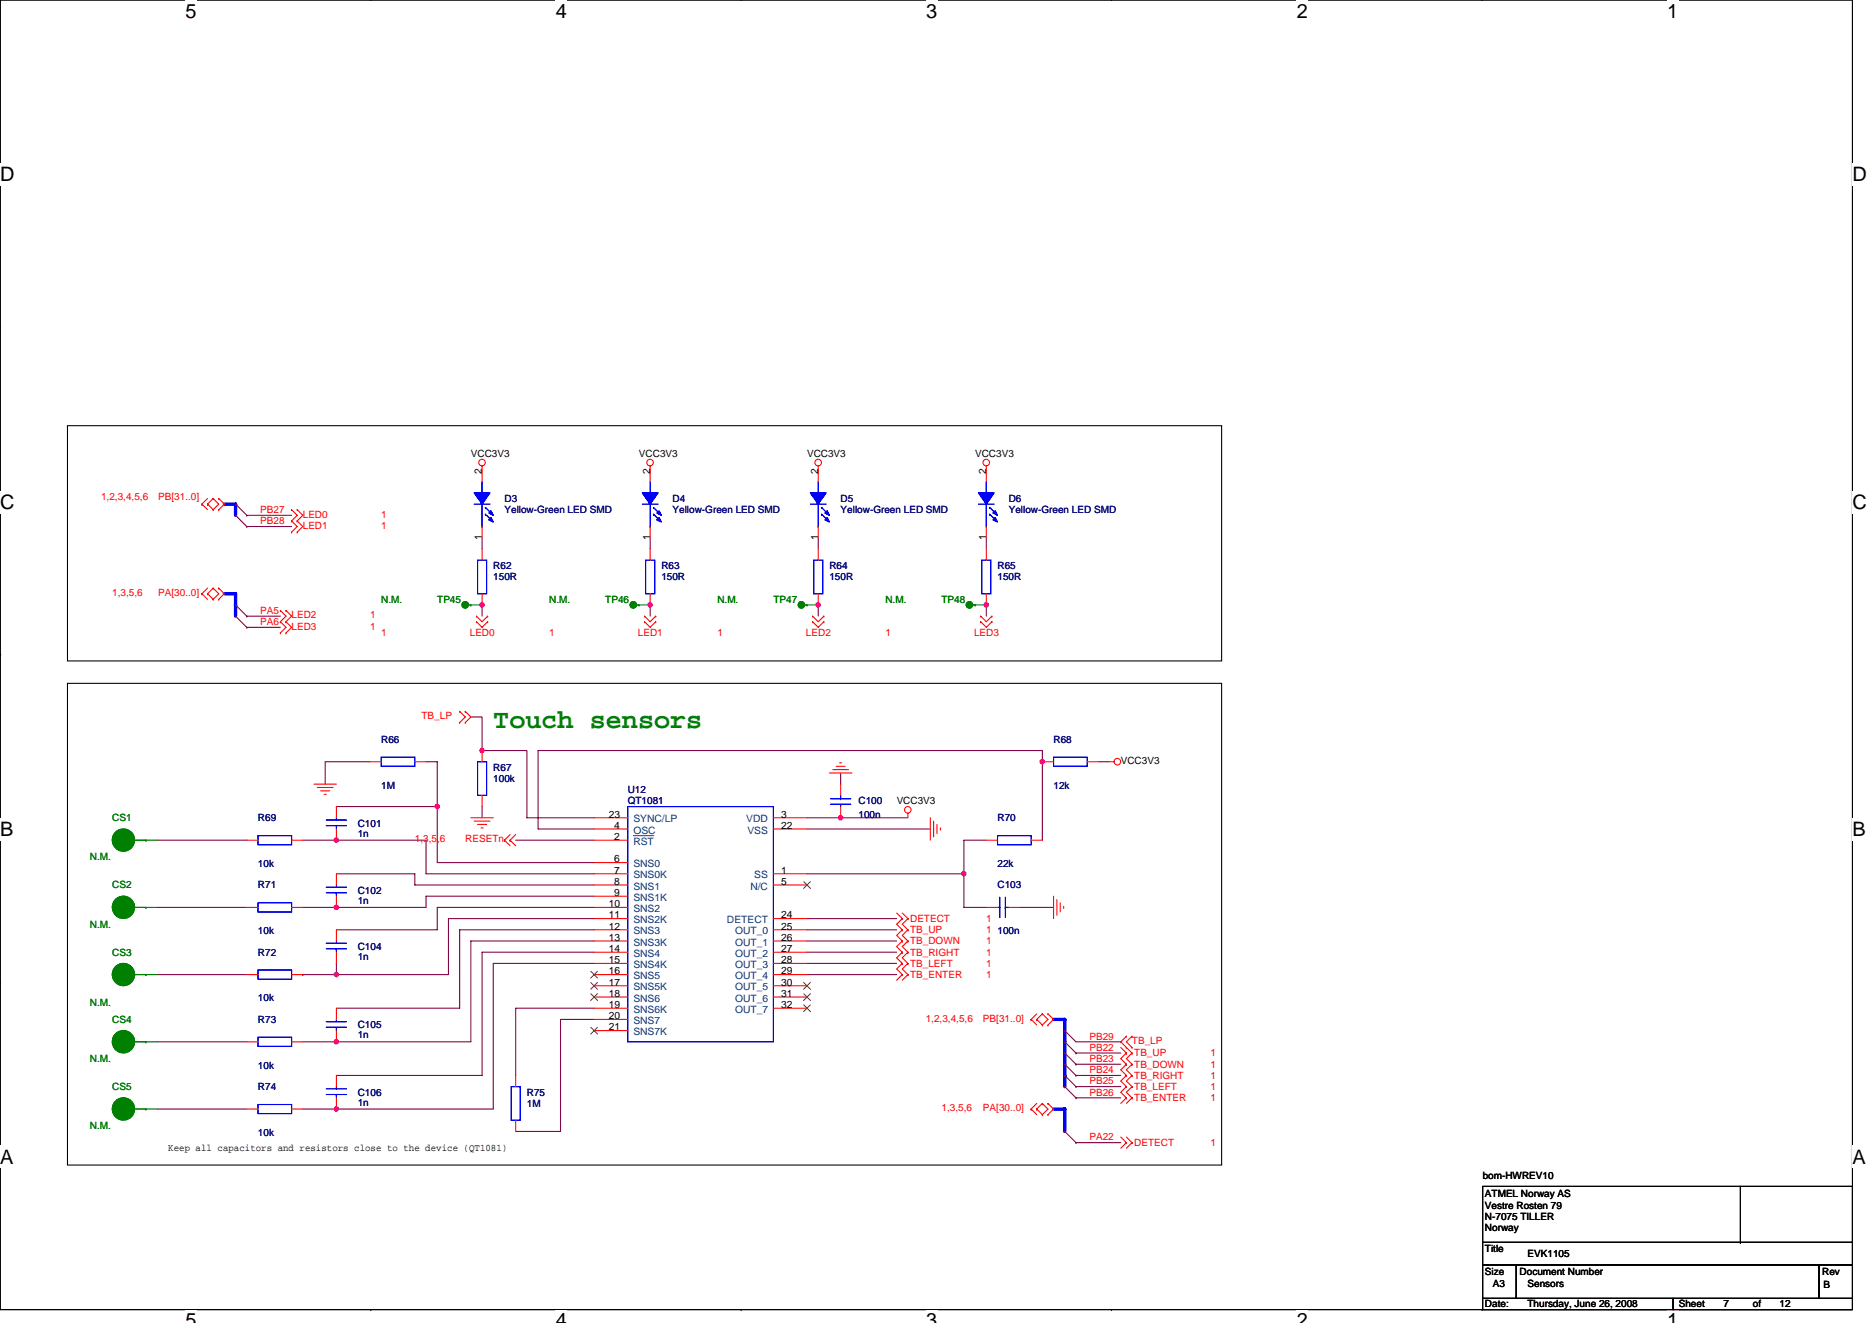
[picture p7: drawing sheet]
<svg xmlns="http://www.w3.org/2000/svg" width="297mm" height="210mm" viewBox="0 0 297 210" stroke-linecap="round" stroke-linejoin="round" font-family="sans-serif">
<path d="M0 0h293.9v207.9h-293.9z" fill="none" stroke="#000" stroke-width=".17"/>
<g fill="#fff">
<path d="M29.4 0h1.8v3.5h-1.8z"/>
<path d="M29.4 207.9h1.8v2h-1.8z"/>
</g>
<path d="M58.8 0h.1M58.8 207.9h.1" fill="none" stroke="#000" stroke-width=".17"/>
<g fill="#fff">
<path d="M88.2 0h1.8v3.5h-1.8z"/>
<path d="M88.2 207.9h1.8v2h-1.8z"/>
</g>
<path d="M117.6 0h.1M117.6 207.9h.1" fill="none" stroke="#000" stroke-width=".17"/>
<g fill="#fff">
<path d="M147 0h1.7v3.5h-1.7z"/>
<path d="M147 207.9h1.7v2h-1.7z"/>
</g>
<path d="M176.4 0h.1M176.4 207.9h.1" fill="none" stroke="#000" stroke-width=".17"/>
<g fill="#fff">
<path d="M205.8 0h1.7v3.5h-1.7z"/>
<path d="M205.8 207.9h1.7v2h-1.7z"/>
</g>
<path d="M235.2 0h.1M235.2 207.9h.1" fill="none" stroke="#000" stroke-width=".17"/>
<g fill="#fff">
<path d="M264.5 0h1.8v3.5h-1.8z"/>
<path d="M264.5 207.9h1.8v2h-1.8z"/>
<path d="M0 26h2.3v3.5h-2.3z"/>
<path d="M293.9 26h2.3v3.5h-2.3z"/>
<path d="M0 77.9h2.3v3.5h-2.3z"/>
<path d="M293.9 77.9h2.3v3.5h-2.3z"/>
</g>
<path d="M0 52h.1M293.9 52h.1" fill="none" stroke="#000" stroke-width=".17"/>
<g fill="#fff">
<path d="M0 129.9h2.1v3.5h-2.1z"/>
<path d="M293.9 129.9h2.1v3.5h-2.1z"/>
</g>
<path d="M0 103.9h.1M293.9 103.9h.1" fill="none" stroke="#000" stroke-width=".17"/>
<path d="M0 103.9h.1" fill="none" stroke="#000" stroke-width=".16"/>
<g fill="#fff">
<path d="M0 181.9h2.2v3.5h-2.2z"/>
<path d="M293.9 181.9h2.2v3.5h-2.2z"/>
</g>
<g fill="none" stroke="#000" stroke-width=".17">
<path d="M10.7 67.6h183.1v37.3h-183.1zM10.7 108.5h183.1v76.4h-183.1zM0 155.9h.1M293.9 155.9h.1M235.3 188.3h58.6v8.9h-58.6zM235.3 197.2h58.6v3.5h-58.6zM276.2 197.2h.1M276.2 188.3v8.9M235.3 200.7h5.3v5.4h-5.3zM235.3 206.1h30.2v1.8h-30.2zM240.6 200.7h48v5.4h-48zM265.5 206.1h28.4v1.8h-28.4z"/>
<path d="M288.6 200.7h5.3v5.4h-5.3z"/>
</g>
<g fill="none" stroke="#800040" stroke-width=".17">
<path d="M37.4 81.8h.1M37.4 80h.1M37.4 96h.1M37.4 97.8h.1M37.4 81.8l1.8 1.8M37.4 80l1.8 1.8M37.4 96l1.8 1.8M37.4 97.8l1.8 1.8M39.2 81.8h.1M39.2 83.6h.1M39.2 97.8h.1M39.2 99.6h.1"/>
<path d="M39.2 81.8h7.1M39.2 83.6h7.1M39.2 97.8h5.3M39.2 99.6h5.3M76.5 85.3v1.8M76.5 96h.1M76.5 96v1.8M103.2 85.3v1.8M103.2 96h.1M103.2 96v1.8M129.8 85.3v1.8M129.8 96h.1"/>
<path d="M129.8 96v1.8M156.5 85.3v1.8M156.5 96h.1M156.5 96v1.8M74.7 113.8h1.8v5.3M76.5 119.1h7.1v10.7h10.7M76.5 119.1h.1M24.9 133.3h14.3M48 133.3h5.4M53.4 133.3h.1M53.4 133.3h14.2v5.4h26.7M53.4 128h.1"/>
<path d="M53.4 138.7h12.4v1.8h28.5M53.4 128h16M58.7 120.9h-7.1v3.6M67.6 120.9h1.8v7.1M69.4 128v8.9h24.9M76.5 128v1.8M81.8 133.3h12.5M128.1 131.6h19.5M128.1 138.7h24.8M128.1 129.8h5.3M133.4 129.8h.1M133.4 122.7v1.8"/>
<path d="M133.4 129.8h10.7M152.9 138.7h.1M152.9 138.7v5.3h3.6M156.5 133.3h-3.6v5.4M165.4 120.9h.1M165.4 120.9v-1.8h-80v12.5h8.9M165.4 120.9v12.4M174.3 120.9h1.8M24.9 154.7h14.3M24.9 144h14.3M48 154.7h.1M48 144h5.4"/>
<path d="M48 154.7h5.4M53.4 144h.1M53.4 152.9h.1M53.4 152.9v1.8M94.3 142.2h-26.7v1.8h-14.2M94.3 145.8h-23.1v8.9h-17.8M94.3 144h-24.9v3.6h-16M94.3 147.6h-21.4v12.4h-19.5M94.3 149.4h-19.6v16h-21.3M94.3 151.1h-17.8v19.6h-23.1M94.3 152.9h-16v23.1h-24.9M128.1 147.6h14.2"/>
<path d="M128.1 149.4h14.2M128.1 151.1h14.2M128.1 152.9h14.2M128.1 154.7h14.2M128.1 145.8h14.2M161.8 144h5.4M24.9 176h14.3M24.9 165.4h14.3M48 165.4h5.4M48 176h5.4M53.4 176h.1M53.4 165.4h.1"/>
<path d="M94.3 160h-12.5v10.7M94.3 161.8h-5.4v17.8h-7.1M168.9 165.4h.1M168.9 167.1h.1M168.9 168.9h.1M168.9 170.7h.1M168.9 172.5h.1M168.9 179.6h.1M168.9 163.6h.1M168.9 163.6l1.8 1.8h7.1M168.9 165.4l1.8 1.7M168.9 167.1l1.8 1.8"/>
<path d="M168.9 168.9l1.8 1.8M168.9 170.7l1.8 1.8M168.9 172.5l1.8 1.7M168.9 179.6l1.8 1.8M170.7 167.1h.1M170.7 168.9h.1M170.7 170.7h.1M170.7 172.5h.1M170.7 174.2h.1M170.7 167.1h7.1M170.7 168.9h7.1M170.7 170.7h7.1"/>
<path d="M170.7 172.5h7.1M170.7 174.2h7.1M177.8 165.4h.1M170.7 181.4h.1M170.7 181.4h7.1"/>
</g>
<g fill="#f0f" stroke="#f0f" stroke-width=".17">
<circle cx="76.5" cy="96" r=".35"/>
<circle cx="103.2" cy="96" r=".35"/>
<circle cx="129.8" cy="96" r=".35"/>
<circle cx="156.5" cy="96" r=".35"/>
<circle cx="53.4" cy="176" r=".35"/>
<circle cx="53.4" cy="165.3" r=".35"/>
<circle cx="53.4" cy="154.7" r=".35"/>
<circle cx="53.4" cy="144" r=".35"/>
<circle cx="53.4" cy="133.3" r=".35"/>
<circle cx="69.4" cy="128" r=".35"/>
<circle cx="133.4" cy="129.8" r=".35"/>
<circle cx="165.4" cy="120.9" r=".35"/>
<circle cx="152.9" cy="138.7" r=".35"/>
<circle cx="76.5" cy="119.1" r=".35"/>
</g>
<g fill="none" stroke="#00f" stroke-width=".53">
<path d="M35.6 80h1.8M35.6 94.2h1.8v1.8M37.4 80h.1M37.4 96h.1M37.4 80v1.8M37.4 96v1.8M167.2 161.8h1.7M167.2 176h1.7M168.9 161.8v8.9M168.9 170.7h.1M168.9 176h.1M168.9 161.8h.1"/>
<path d="M168.9 170.7v1.8M168.9 176v3.6"/>
</g>
<g fill="none" stroke="#f00" stroke-width=".17">
<path d="M32.9 79.1l-.9 .9M33.8 79.1h.1M33.8 79.1l.9 .9-.9 .9M33.8 79.1l-.9 .9M34.7 79.1h.1M34.7 79.1l.9 .9-.9 .9M76.5 74v2.5M103.2 74v2.5M129.8 74v2.5M156.5 74v2.5M32 80h.1M32 94.2h.1"/>
<path d="M32 80l.9 .9M32 94.2l.9 .9M32.9 80h.1M32.9 94.2h.1M32.9 80l.9 .9M32.9 93.3l-.9 .9M32.9 94.2l.9 .9M33.8 80.9h.1M33.8 93.3h.1M33.8 95.1h.1M33.8 93.3l.9 .9-.9 .9M33.8 93.3l-.9 .9"/>
<path d="M34.7 80.9h.1M34.7 95.1h.1M34.7 93.3h.1M34.7 93.3l.9 .9-.9 .9M44.5 98.7h.1M44.5 96.9h.1M44.5 96.9l.9 .9-.9 .9M44.5 98.7l.9 .9-.9 .9M45.4 98.7h.1M45.4 96.9h.1M45.4 96.9l.9 .9-.9 .9M45.4 98.7l.9 .9-.9 .9"/>
<path d="M46.3 84.5h.1M46.3 82.7h.1M46.3 80.9h.1M46.3 82.7l.9 .9-.9 .9M46.3 80.9l.9 .9-.9 .9M47.2 84.5h.1M47.2 82.7h.1M47.2 80.9h.1M47.2 82.7l.8 .9-.8 .9M47.2 80.9l.8 .9-.8 .9M75.6 98.7h.1M75.6 97.8h.1"/>
<path d="M75.6 98.7l.9 .9 .9-.9M75.6 97.8l.9 .9 .9-.9M76.5 83.6v1.7M76.5 87.1v1.8M76.5 94.2v1.8M77.4 98.7h.1M77.4 97.8h.1M102.3 98.7h.1M102.3 97.8h.1M102.3 98.7l.9 .9 .9-.9M102.3 97.8l.9 .9 .9-.9M103.2 83.6v1.7"/>
<path d="M103.2 87.1v1.8M103.2 94.2v1.8M104.1 98.7h.1M104.1 97.8h.1M128.9 98.7h.1M128.9 97.8h.1M128.9 98.7l.9 .9 .9-.9M128.9 97.8l.9 .9 .9-.9M129.8 83.6v1.7M129.8 87.1v1.8M129.8 94.2v1.8M130.7 98.7h.1"/>
<path d="M130.7 97.8h.1M155.6 98.7h.1M155.6 97.8h.1M155.6 98.7l.9 .9 .9-.9M155.6 97.8l.9 .9 .9-.9M156.5 83.6v1.7M156.5 87.1v1.8M156.5 94.2v1.8M157.4 98.7h.1M157.4 97.8h.1M44.5 100.5h.1M45.4 100.5h.1"/>
<path d="M72.9 112.9h.1M72.9 114.7h.1M72.9 112.9l.9 .9-.9 .9M73.8 114.7h.1M73.8 112.9h.1M73.8 112.9l.9 .9-.9 .9M76.5 119.1v1.8M39.2 133.3h1.7M46.3 133.3h1.7M49.8 124.5h3.6M50.4 125h2.4M50.9 125.5h1.4"/>
<path d="M51.4 126.1h.4M53.4 128v1.8M53.4 131.6v1.7M53.4 138.7v1.8M58.7 120.9h1.8M65.8 120.9h1.8M74.7 129.8h3.6M75.2 130.3h2.5M75.8 130.9h1.4M76.3 131.4h.4M76.5 126.2v1.8M80 133.3h.1"/>
<path d="M80 133.3l.9 .9M80.9 133.3h.1M80.9 133.3l.9 .9M80.9 132.5l-.9 .8M81.8 132.5l-.9 .8M94.3 133.3h5.3M94.3 138.7h5.3M94.3 129.8h5.3M94.3 136.9h5.3M94.3 131.6h5.3M122.7 138.7h5.4M122.7 129.8h5.4"/>
<path d="M122.7 131.6h5.4M131.6 122.7h3.6M132.1 122.2h2.5M132.7 121.6h1.4M133.2 121.1h.4M133.4 124.5v1.7M133.4 128v1.8M144.1 129.1v.7M147.6 129.8v3.5M148.1 130.3v2.5M148.7 130.9v1.4M149.2 131.4v.3"/>
<path d="M156.5 133.3h1.8M163.6 133.3h1.8M165.4 120.9h1.8M172.5 120.9h1.8M176.1 120.9h.7M39.2 144h1.7M39.2 154.7h1.7M46.3 144h1.7M46.3 154.7h1.7M53.4 142.2v1.8M53.4 147.6v1.8M53.4 151.1v1.8"/>
<path d="M94.3 144h5.3M94.3 154.7h5.3M94.3 140.5h5.3M94.3 142.2h5.3M94.3 145.8h5.3M94.3 147.6h5.3M94.3 149.4h5.3M94.3 151.1h5.3M94.3 152.9h5.3M94.3 156.5h5.3M94.3 158.2h5.3M122.7 154.7h5.4"/>
<path d="M122.7 140.5h5.4M122.7 145.8h5.4M122.7 147.6h5.4M122.7 149.4h5.4M122.7 151.1h5.4M122.7 152.9h5.4M122.7 156.5h5.4M122.7 158.2h5.4M142.3 144.9l.9 .9M143.2 147.6h.1M143.2 149.4h.1M143.2 151.1h.1"/>
<path d="M143.2 152.9h.1M143.2 154.7h.1M143.2 145.8h.1M143.2 147.6l-.9 .9 .9 .9M143.2 145.8l-.9 .9 .9 .9M143.2 149.4l-.9 .8 .9 .9M143.2 151.1l-.9 .9 .9 .9M143.2 152.9l-.9 .9 .9 .9M143.2 154.7l-.9 .9M143.2 144.9l.9 .9M144.1 147.6h.1M144.1 149.4h.1"/>
<path d="M144.1 151.1h.1M144.1 152.9h.1M144.1 154.7h.1M144.1 145.8h.1M144.1 145.8l-.9 .9 .9 .9M144.1 147.6l-.9 .9 .9 .9M144.1 149.4l-.9 .8 .9 .9M144.1 151.1l-.9 .9 .9 .9M144.1 152.9l-.9 .9 .9 .9M144.1 154.7l-.9 .9M156.5 144h1.8M160.1 144h1.7"/>
<path d="M167.2 142.2v3.6M167.7 142.8v2.5M168.2 143.3v1.4M168.8 143.8v.4M39.2 165.4h1.7M39.2 176h1.7M46.3 165.4h1.7M46.3 176h1.7M53.4 160v1.8M53.4 163.6v1.8M53.4 170.7v1.8M53.4 174.2v1.8"/>
<path d="M81.8 170.7v1.8M81.8 177.8v1.8M94.3 160h5.3M94.3 161.8h5.3M94.3 163.6h5.3M122.7 160h5.4M163.6 161.8h.1M163.6 176h.1M163.6 161.8l.9 .9M163.6 176l.9 .9M164.5 161.8h.1M164.5 176h.1"/>
<path d="M164.5 160.9l-.9 .9M164.5 161.8l.9 .9M164.5 175.1l-.9 .9M164.5 176l.9 .9M165.4 160.9h.1M165.4 162.7h.1M165.4 175.1h.1M165.4 176.9h.1M165.4 160.9l.9 .9-.9 .9M165.4 160.9l-.9 .9M165.4 175.1l.9 .9-.9 .9M165.4 175.1l-.9 .9"/>
<path d="M166.3 162.7h.1M166.3 160.9h.1M166.3 176.9h.1M166.3 175.1h.1M166.3 160.9l.9 .9-.9 .9M166.3 175.1l.9 .9-.9 .9M177.8 166.2l.9 .9M178.7 167.1h.1M178.7 168.9h.1M178.7 170.7h.1M178.7 172.5h.1M178.7 174.2h.1"/>
<path d="M178.7 164.5h.1M178.7 166.2h.1M178.7 167.1l-.9 .9 .9 .9M178.7 164.5l-.9 .9 1.8 1.7M178.7 168.9l-.9 .9 .9 .9M178.7 170.7l-.9 .9 .9 .9M178.7 172.5l-.9 .9 .9 .8M178.7 174.2l-.9 .9M179.6 167.1h.1M179.6 168.9h.1M179.6 170.7h.1M179.6 172.5h.1"/>
<path d="M179.6 174.2h.1M179.6 166.2h.1M179.6 164.5h.1M179.6 167.1l-.9 .9 .9 .9M179.6 168.9l-.9 .9 .9 .9M179.6 170.7l-.9 .9 .9 .9M179.6 172.5l-.9 .9 .9 .8M179.6 174.2l-.9 .9M179.6 164.5l-.9 .9 .9 .8M177.8 180.5l.9 .9M178.7 181.4h.1M178.7 181.4l-.9 .8"/>
<path d="M178.7 180.5l.9 .9M179.6 181.4h.1M179.6 181.4l-.9 .8"/>
<circle cx="76.5" cy="73.4" r=".52"/>
<circle cx="103.1" cy="73.4" r=".52"/>
<circle cx="129.8" cy="73.4" r=".52"/>
<circle cx="156.5" cy="73.4" r=".52"/>
<circle cx="144" cy="128.5" r=".52"/>
<circle cx="177.3" cy="120.9" r=".52"/>
</g>
<g fill="#008000" stroke="#008000" stroke-width=".17">
<circle cx="73.8" cy="96" r=".52"/>
<circle cx="19.6" cy="176" r="1.77"/>
<circle cx="100.5" cy="96" r=".52"/>
<circle cx="127.2" cy="96" r=".52"/>
<circle cx="153.8" cy="96" r=".52"/>
<circle cx="19.6" cy="133.3" r="1.77"/>
<circle cx="19.6" cy="165.3" r="1.77"/>
<circle cx="19.6" cy="154.7" r="1.77"/>
<circle cx="19.6" cy="144" r="1.77"/>
</g>
<g fill="none" stroke="#008000" stroke-width=".17">
<path d="M74.4 96h2.1M74.7 96h.1M101 96h2.2M101.4 96h.1M127.7 96h2.1M128.1 96h.1M154.4 96h2.1M154.7 96h.1M21.4 133.3h3.5M23.2 133.3h.1M21.4 154.7h3.5M21.4 144h3.5"/>
<path d="M23.2 154.7h.1M23.2 144h.1M21.4 176h3.5M21.4 165.4h3.5M23.2 176h.1M23.2 165.4h.1"/>
</g>
<g fill="none" stroke="#00f" stroke-width=".17">
<path d="M76.5 76.5v1.7M103.2 76.5v1.7M129.8 76.5v1.7M156.5 76.5v1.7M75.2 80h2.5M75.8 88.9h1.4v5.3h-1.4zM76.5 83.6h.1M76.5 80v3.6M77 80.5h.1M77 81.6h.1M77 80.5l1.1 1.1M77 81.6l1.1 1.1"/>
<path d="M101.9 80h2.5M102.4 88.9h1.5v5.3h-1.5zM103.2 83.6h.1M103.2 80v3.6M103.7 80.5h.1M103.7 81.6h.1M103.7 80.5l1.1 1.1M103.7 81.6l1.1 1.1M128.6 80h2.5M129.1 88.9h1.5v5.3h-1.5zM129.8 83.6h.1M129.8 80v3.6"/>
<path d="M130.4 80.5h.1M130.4 81.6h.1M130.4 80.5l1 1.1M130.4 81.6l1 1.1M155.3 80h2.5M155.8 88.9h1.4v5.3h-1.4zM156.5 83.6h.1M156.5 80v3.6M157 80.5h.1M157 81.6h.1M157 80.5l1.1 1.1M157 81.6l1.1 1.1"/>
<path d="M40.9 132.6h5.4v1.5h-5.4zM51.8 131h3.2M51.8 130.2h3.2M53.4 129.8v.4M53.4 131h.1M53.4 131v.6M60.5 120.2h5.3v1.4h-5.3zM75.8 120.9h1.4v5.3h-1.4zM99.6 128h23.1v37.4h-23.1zM131.8 126.8h3.2M131.8 127.7h3.2M133.4 127.7v.3"/>
<path d="M133.4 126.8h.1M133.4 126.2v.6M158.3 132.6h5.3v1.5h-5.3zM167.2 120.2h5.3v1.4h-5.3zM40.9 154h5.4v1.4h-5.4zM40.9 143.3h5.4v1.4h-5.4zM51.8 150.6h3.2M51.8 149.7h3.2M51.8 141.7h3.2M51.8 140.8h3.2M53.4 149.4v.3M53.4 150.6h.1"/>
<path d="M53.4 140.5v.3M53.4 141.7h.1M53.4 141.7v.5M53.4 150.6v.5M158.3 144h.3M158.6 142.4v3.2M159.5 142.4v3.2M159.5 144h.1M159.5 144h.6M40.9 164.6h5.4v1.5h-5.4zM40.9 175.3h5.4v1.4h-5.4zM51.8 173.7h3.2"/>
<path d="M51.8 172.8h3.2M51.8 163h3.2M51.8 162.2h3.2M53.4 172.5v.3M53.4 173.7h.1M53.4 161.8v.4M53.4 163h.1M53.4 163v.6M53.4 173.7v.5M81.1 172.5h1.4v5.3h-1.4z"/>
</g>
<g fill="#00f" stroke="#00f" stroke-width=".17">
<path d="M75.2 78.2h2.5l-1.2 1.8z" fill-rule="evenodd"/>
<path d="M77.9 82.1l.4 .7-.7-.3z" fill-rule="evenodd"/>
<path d="M77.6 81.4l.3-.3 .4 .7z" fill-rule="evenodd"/>
<path d="M75.2 78.2h2.5l-1.2 1.8z" fill-rule="evenodd"/>
<path d="M77.9 82.1l.4 .7-.7-.3z" fill-rule="evenodd"/>
<path d="M77.6 81.4l.3-.3 .4 .7z" fill-rule="evenodd"/>
<path d="M101.9 78.2h2.5l-1.2 1.8z" fill-rule="evenodd"/>
<path d="M104.6 82.1l.3 .7-.7-.3z" fill-rule="evenodd"/>
<path d="M104.6 81.1l.3 .7-.7-.4z" fill-rule="evenodd"/>
<path d="M101.9 78.2h2.5l-1.2 1.8z" fill-rule="evenodd"/>
<path d="M104.6 82.1l.3 .7-.7-.3z" fill-rule="evenodd"/>
<path d="M104.6 81.1l.3 .7-.7-.4z" fill-rule="evenodd"/>
<path d="M128.6 78.2h2.5l-1.3 1.8z" fill-rule="evenodd"/>
<path d="M131.3 82.1l.3 .7-.7-.3z" fill-rule="evenodd"/>
<path d="M131.3 81.1l.3 .7-.7-.4z" fill-rule="evenodd"/>
<path d="M128.6 78.2h2.5l-1.3 1.8z" fill-rule="evenodd"/>
<path d="M131.3 82.1l.3 .7-.7-.3z" fill-rule="evenodd"/>
<path d="M131.3 81.1l.3 .7-.7-.4z" fill-rule="evenodd"/>
<path d="M155.3 78.2h2.5l-1.3 1.8z" fill-rule="evenodd"/>
<path d="M157.9 82.1l.4 .7-.7-.3z" fill-rule="evenodd"/>
<path d="M157.9 81.1l.4 .7-.7-.4z" fill-rule="evenodd"/>
<path d="M155.3 78.2h2.5l-1.3 1.8z" fill-rule="evenodd"/>
<path d="M157.9 82.1l.4 .7-.7-.3z" fill-rule="evenodd"/>
<path d="M157.9 81.1l.4 .7-.7-.4z" fill-rule="evenodd"/>
</g>
<path d="M100.5 132.6h3.2" fill="none" stroke="#004080" stroke-width=".16"/>
<g fill="none" stroke="#804000" stroke-width=".16">
<path d="M127.5 139.9l1.1 1.1M128.6 139.9l-1.1 1.1M93.7 154.2l1.1 1M93.7 155.9l1.1 1.1M93.7 157.7l1.1 1.1M94.8 154.2l-1.1 1M94.8 155.9l-1.1 1.1M94.8 157.7l-1.1 1.1M127.5 155.9l1.1 1.1M127.5 157.7l1.1 1.1M127.5 159.5l1.1 1.1M128.6 155.9l-1.1 1.1"/>
<path d="M128.6 157.7l-1.1 1.1M128.6 159.5l-1.1 1.1M93.7 163l1.1 1.1M94.8 163l-1.1 1.1"/>
</g>
<text font-size="4.3" fill="#008000" x="78.3" y="115.6">Touch sensors</text>
<g font-size="3.2">
<text x="29.4" y="2.8">5</text>
<text x="88.2" y="2.8">4</text>
<text x="147" y="2.8">3</text>
<text x="205.8" y="2.8">2</text>
<text x="264.5" y="2.8">1</text>
<text x="0" y="28.8">D</text>
<text x="293.9" y="28.8">D</text>
<text x="0" y="80.8">C</text>
<text x="293.9" y="80.8">C</text>
<text x="0" y="132.7">B</text>
<text x="293.9" y="132.7">B</text>
<text x="0" y="184.7">A</text>
<text x="293.9" y="184.7">A</text>
<text x="29.4" y="210.7">5</text>
<text x="88.2" y="210.7">4</text>
<text x="147" y="210.7">3</text>
<text x="205.8" y="210.7">2</text>
<text x="264.5" y="210.7">1</text>
</g>
<g font-size="1.6">
<text x="74.7" y="72.5">VCC3V3</text>
<text x="76.5" y="75.2" transform="rotate(-90 76.5 75.2)">2</text>
<text x="101.4" y="72.5">VCC3V3</text>
<text x="103.1" y="75.2" transform="rotate(-90 103.1 75.2)">2</text>
<text x="128.1" y="72.5">VCC3V3</text>
<text x="129.8" y="75.2" transform="rotate(-90 129.8 75.2)">2</text>
<text x="154.7" y="72.5">VCC3V3</text>
<text x="156.5" y="75.2" transform="rotate(-90 156.5 75.2)">2</text>
<text x="76.5" y="85.7" transform="rotate(-90 76.5 85.7)">1</text>
<text x="103.1" y="85.7" transform="rotate(-90 103.1 85.7)">1</text>
<text x="129.8" y="85.7" transform="rotate(-90 129.8 85.7)">1</text>
<text x="156.5" y="85.7" transform="rotate(-90 156.5 85.7)">1</text>
<text x="177.8" y="121.3">VCC3V3</text>
<text x="96.6" y="129.8">23</text>
<text x="97.5" y="131.6">4</text>
<text x="124" y="131.6">22</text>
<text x="124" y="129.8">3</text>
<text x="142.3" y="127.7">VCC3V3</text>
<text x="97.5" y="136.9">6</text>
<text x="97.5" y="133.3">2</text>
<text x="96.6" y="144">10</text>
<text x="97.5" y="140.4">8</text>
<text x="97.5" y="138.7">7</text>
<text x="97.5" y="142.2">9</text>
<text x="124" y="140.4">5</text>
<text x="124" y="138.7">1</text>
<text x="96.6" y="145.8">11</text>
<text x="96.6" y="147.6">12</text>
<text x="96.6" y="149.3">13</text>
<text x="124" y="145.8">24</text>
<text x="124" y="147.6">25</text>
<text x="124" y="149.3">26</text>
<text x="96.6" y="151.1">14</text>
<text x="96.6" y="152.9">15</text>
<text x="96.6" y="154.7">16</text>
<text x="124" y="151.1">27</text>
<text x="124" y="152.9">28</text>
<text x="124" y="154.7">29</text>
<text x="96.6" y="156.4">17</text>
<text x="96.6" y="158.2">18</text>
<text x="96.6" y="160">19</text>
<text x="96.6" y="161.8">20</text>
<text x="124" y="156.4">30</text>
<text x="124" y="158.2">31</text>
<text x="124" y="160">32</text>
<text x="96.6" y="163.6">21</text>
<text x="26.7" y="182.6">Keep all capacitors and resistors close to the device (QT1081)</text>
<text x="235.3" y="187">bom-HWREV10</text>
<text x="235.6" y="190.1">ATMEL Norway AS</text>
<text x="235.6" y="191.9">Vestre Rosten 79</text>
<text x="235.6" y="193.7">N-7075 TILLER</text>
<text x="235.6" y="195.5">Norway</text>
<text x="235.6" y="198.8">Title</text>
<text x="235.6" y="202.3">Size</text>
<text x="241.1" y="202.3">Document Number</text>
<text x="242.4" y="199.5">EVK1105</text>
<text x="289.1" y="202.3">Rev</text>
<text x="235.6" y="207.5">Date:</text>
<text x="236.9" y="204.3">A3</text>
<text x="242.4" y="204.3">Sensors</text>
<text x="242.4" y="207.5">Thursday, June 26, 2008</text>
<text x="266.4" y="207.5">Sheet</text>
<text x="273.5" y="207.5">7</text>
<text x="278.1" y="207.5">of</text>
<text x="282.4" y="207.5">12</text>
<text x="289.3" y="204.5">B</text>
</g>
<g font-size="1.6" fill="#f00">
<text x="16" y="79.3">1,2,3,4,5,6</text>
<text x="25.1" y="79.3">PB[31..0]</text>
<text x="41.3" y="81.4">PB27</text>
<text x="41.3" y="83.2">PB28</text>
<text x="48" y="83.9">LED1</text>
<text x="48" y="82.1">LED0</text>
<text x="60.5" y="83.9">1</text>
<text x="60.5" y="82.1">1</text>
<text x="17.8" y="94.6">1,3,5,6</text>
<text x="25.1" y="94.6">PA[30..0]</text>
<text x="41.3" y="97.4">PA5</text>
<text x="41.3" y="99.2">PA6</text>
<text x="46.3" y="98.1">LED2</text>
<text x="46.3" y="99.9">LED3</text>
<text x="58.7" y="98.1">1</text>
<text x="58.7" y="99.9">1</text>
<text x="60.5" y="101">1</text>
<text x="74.5" y="101">LED0</text>
<text x="87.2" y="101">1</text>
<text x="101.2" y="101">LED1</text>
<text x="113.8" y="101">1</text>
<text x="127.9" y="101">LED2</text>
<text x="140.5" y="101">1</text>
<text x="154.6" y="101">LED3</text>
<text x="66.9" y="114.2">TB_LP</text>
<text x="65.8" y="133.7">1,3,5,6</text>
<text x="73.8" y="133.7">RESETn</text>
<text x="144.4" y="148.1">TB_UP</text>
<text x="144.4" y="149.9">TB_DOWN</text>
<text x="144.4" y="146.3">DETECT</text>
<text x="156.5" y="148.1">1</text>
<text x="156.5" y="149.9">1</text>
<text x="156.5" y="146.3">1</text>
<text x="144.4" y="151.7">TB_RIGHT</text>
<text x="144.4" y="153.4">TB_LEFT</text>
<text x="144.4" y="155.2">TB_ENTER</text>
<text x="156.5" y="155.2">1</text>
<text x="156.5" y="151.7">1</text>
<text x="156.5" y="153.4">1</text>
<text x="146.9" y="162.2">1,2,3,4,5,6</text>
<text x="156" y="162.2">PB[31..0]</text>
<text x="172.9" y="166.8">PB22</text>
<text x="172.9" y="165">PB29</text>
<text x="179.6" y="165.7">TB_LP</text>
<text x="180" y="167.7">TB_UP</text>
<text x="192.1" y="167.7">1</text>
<text x="172.9" y="168.6">PB23</text>
<text x="172.9" y="170.3">PB24</text>
<text x="172.9" y="172.1">PB25</text>
<text x="172.9" y="173.9">PB26</text>
<text x="180" y="169.4">TB_DOWN</text>
<text x="180" y="171.2">TB_RIGHT</text>
<text x="180" y="173">TB_LEFT</text>
<text x="192.1" y="169.4">1</text>
<text x="192.1" y="171.2">1</text>
<text x="192.1" y="173">1</text>
<text x="149.4" y="176.4">1,3,5,6</text>
<text x="156" y="176.4">PA[30..0]</text>
<text x="180" y="174.8">TB_ENTER</text>
<text x="192.1" y="174.8">1</text>
<text x="172.9" y="181">PA22</text>
<text x="180" y="181.9">DETECT</text>
<text x="192.1" y="181.9">1</text>
</g>
<g font-size="1.6" fill="#000080">
<text x="80" y="79.7">D3</text>
<text x="80" y="81.4">Yellow-Green LED SMD</text>
<text x="106.7" y="79.7">D4</text>
<text x="106.7" y="81.4">Yellow-Green LED SMD</text>
<text x="133.4" y="79.7">D5</text>
<text x="133.4" y="81.4">Yellow-Green LED SMD</text>
<text x="160.1" y="79.7">D6</text>
<text x="160.1" y="81.4">Yellow-Green LED SMD</text>
<text x="78.3" y="90.3">R62</text>
<text x="78.3" y="92.1">150R</text>
<text x="104.9" y="90.3">R63</text>
<text x="104.9" y="92.1">150R</text>
<text x="131.6" y="90.3">R64</text>
<text x="131.6" y="92.1">150R</text>
<text x="158.3" y="90.3">R65</text>
<text x="158.3" y="92.1">150R</text>
<text x="60.5" y="117.9">R66</text>
<text x="167.2" y="117.9">R68</text>
<text x="60.5" y="125.2">1M</text>
<text x="78.3" y="122.3">R67</text>
<text x="78.3" y="124.1">100k</text>
<text x="99.6" y="125.9">U12</text>
<text x="167.2" y="125.2">12k</text>
<text x="40.9" y="130.3">R69</text>
<text x="56.8" y="131.2">C101</text>
<text x="99.6" y="127.7">QT1081</text>
<text x="136.2" y="127.7">C100</text>
<text x="136.2" y="129.8">100n</text>
<text x="158.3" y="130.3">R70</text>
<text x="40.9" y="137.6">10k</text>
<text x="56.8" y="132.8">1n</text>
<text x="158.3" y="137.6">22k</text>
<text x="40.9" y="141">R71</text>
<text x="56.8" y="141.9">C102</text>
<text x="56.8" y="143.5">1n</text>
<text x="158.3" y="141">C103</text>
<text x="40.9" y="148.3">10k</text>
<text x="158.3" y="148.3">100n</text>
<text x="40.9" y="151.7">R72</text>
<text x="56.8" y="150.8">C104</text>
<text x="56.8" y="152.4">1n</text>
<text x="40.9" y="158.9">10k</text>
<text x="40.9" y="162.3">R73</text>
<text x="56.8" y="163.2">C105</text>
<text x="56.8" y="164.8">1n</text>
<text x="40.9" y="169.6">10k</text>
<text x="40.9" y="173">R74</text>
<text x="56.8" y="173.9">C106</text>
<text x="83.6" y="173.9">R75</text>
<text x="56.8" y="175.5">1n</text>
<text x="83.6" y="175.7">1M</text>
<text x="40.9" y="180.3">10k</text>
</g>
<g font-size="1.6" fill="#008000">
<text x="60.5" y="95.7">N.M.</text>
<text x="69.4" y="95.7">TP45</text>
<text x="87.2" y="95.7">N.M.</text>
<text x="96.1" y="95.7">TP46</text>
<text x="113.8" y="95.7">N.M.</text>
<text x="122.7" y="95.7">TP47</text>
<text x="140.5" y="95.7">N.M.</text>
<text x="149.4" y="95.7">TP48</text>
<text x="17.8" y="130.3">CS1</text>
<text x="14.3" y="136.5">N.M.</text>
<text x="17.8" y="141">CS2</text>
<text x="14.3" y="147.2">N.M.</text>
<text x="17.8" y="151.7">CS3</text>
<text x="14.3" y="159.7">N.M.</text>
<text x="17.8" y="162.3">CS4</text>
<text x="14.3" y="168.6">N.M.</text>
<text x="17.8" y="173">CS5</text>
<text x="14.3" y="179.2">N.M.</text>
</g>
<g font-size="1.6" fill="#004080">
<text x="100.5" y="130.5">SYNC/LP</text>
<text x="118.4" y="130.5">VDD</text>
<text x="100.5" y="134.1">RST</text>
<text x="100.5" y="137.6">SNS0</text>
<text x="100.5" y="132.3">OSC</text>
<text x="118.6" y="132.3">VSS</text>
<text x="100.5" y="141.2">SNS1</text>
<text x="100.5" y="139.4">SNS0K</text>
<text x="100.5" y="143">SNS1K</text>
<text x="119.1" y="141.2">N/C</text>
<text x="119.7" y="139.4">SS</text>
<text x="100.5" y="144.7">SNS2</text>
<text x="100.5" y="146.5">SNS2K</text>
<text x="100.5" y="148.3">SNS3</text>
<text x="115.4" y="146.5">DETECT</text>
<text x="116.6" y="148.3">OUT_0</text>
<text x="100.5" y="150.1">SNS3K</text>
<text x="100.5" y="151.8">SNS4</text>
<text x="100.5" y="153.6">SNS4K</text>
<text x="100.5" y="155.4">SNS5</text>
<text x="116.6" y="150.1">OUT_1</text>
<text x="116.6" y="151.8">OUT_2</text>
<text x="116.6" y="153.6">OUT_3</text>
<text x="116.6" y="155.4">OUT_4</text>
<text x="100.5" y="157.2">SNS5K</text>
<text x="100.5" y="159">SNS6</text>
<text x="100.5" y="160.7">SNS6K</text>
<text x="116.6" y="157.2">OUT_5</text>
<text x="116.6" y="159">OUT_6</text>
<text x="116.6" y="160.7">OUT_7</text>
<text x="100.5" y="162.5">SNS7</text>
<text x="100.5" y="164.3">SNS7K</text>
</g>
</svg>
